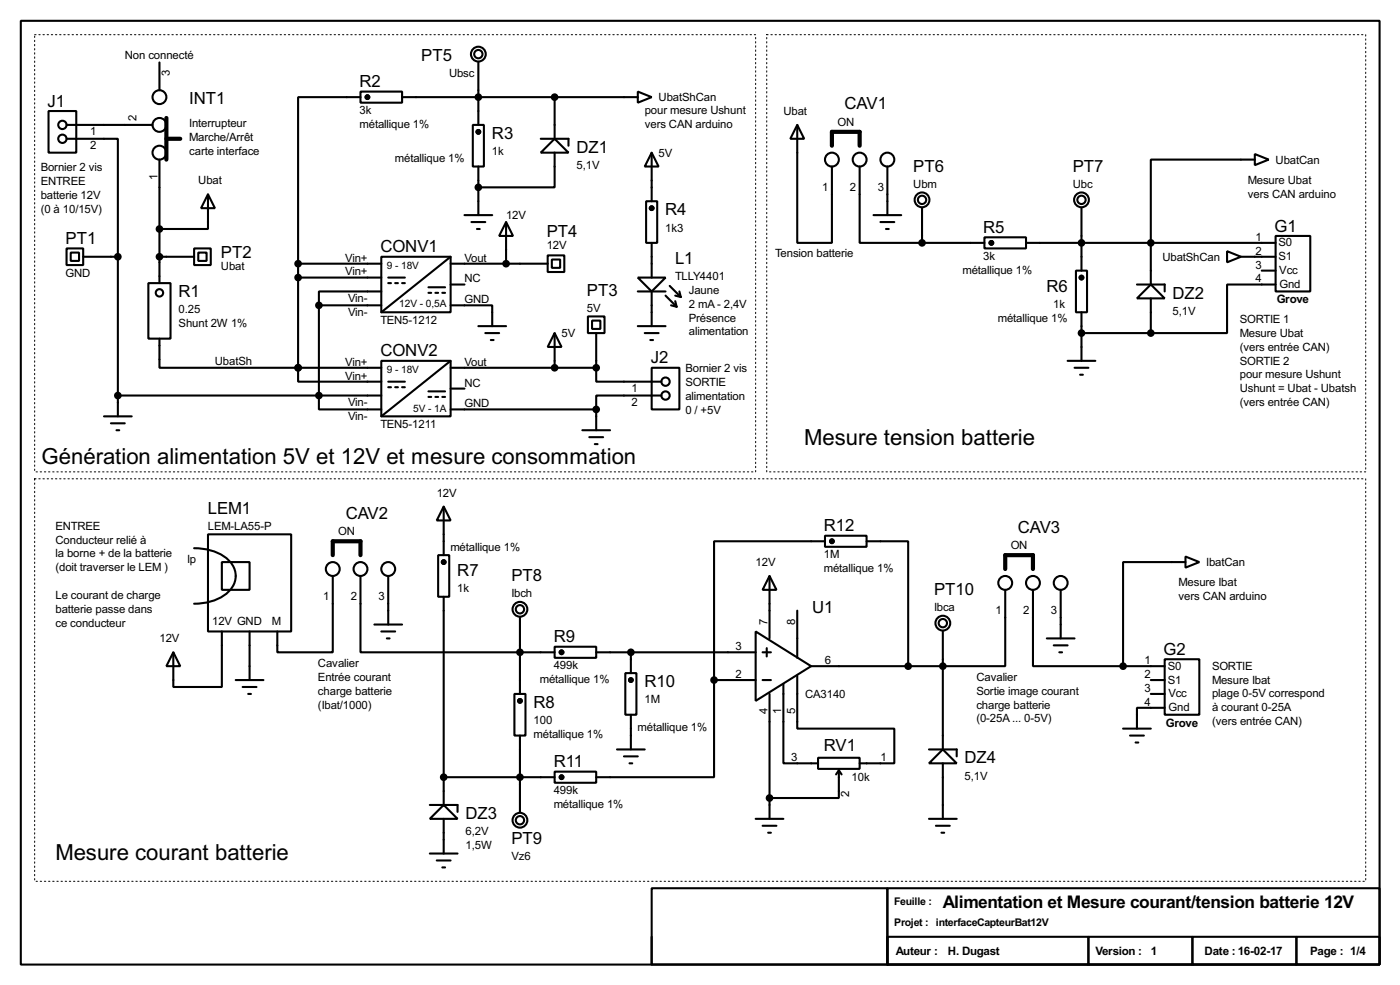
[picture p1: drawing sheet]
<svg xmlns="http://www.w3.org/2000/svg" width="256mm" height="180mm" viewBox="0 0 256 180" stroke-linecap="round" stroke-linejoin="round" font-family="sans-serif">
<g fill="none" stroke="#000" stroke-width=".38">
<path d="M3.8 3.8h248.9v172.7h-248.9zM29.2 11.4v5.1M66 16.8h7.7v2h-7.7zM66 17.8h-11.4v30.5M67.3 17.5v.5M73.7 17.8h43.1M87.6 11.4v11.5M101.6 17.8v7.6M116.8 16.8l2.6 1-2.6 1zM8.9 20.3h5.1v7.6h-5.1zM12.2 25.4h9.4v21.6M12.2 22.9h15.7"/>
<path d="M29.2 29.2v22.6M38.1 35.6l1.3 2.5h-2.6zM38.1 35.6v6.3h-8.9M85.1 39.4h5.1M86.6 22.9h2v7.6h-2zM87.4 24.1h.5M87.6 30.5v8.9M99.1 25.4h5v1.3M101.6 25.4l2.5 2.5h-5zM101.6 27.9v6.4h-14M118.4 36.8h2v7.6h-2zM119.1 38.1h.5"/>
<path d="M119.4 27.9l1.2 2.6h-2.5zM119.4 27.9v8.9M146 22.9l1.3 2.5h-2.5zM146 22.9v21.5h6.4v-13.9M157.5 30.5v13.9h11.4M160 39.4h5.1M162.6 30.5v8.9M168.9 38.1v6.3M198.1 38.1v11.4M229.9 28.2l2.5 1-2.5 1zM229.9 29.2h-19.1v22.9M12.2 45.5h3v3h-3z"/>
<path d="M13 46.2h1.5v1.6h-1.5zM15.2 47h6.4M21.6 47v29.2M27.2 51.8h4v10.2h-4zM29.2 47h6.4M35.6 45.5h3v3h-3zM36.3 46.2h1.5v1.6h-1.5zM54.6 48.3h15.2M54.6 48.3v19M54.6 50.8h15.2M58.4 55.9v19h11.4M58.4 55.9h11.4"/>
<path d="M69.8 47h12.7v10.1h-12.7zM69.8 53.3h-11.4v2.6M71.1 50.8h3.1M71.1 51.8h.5M72.4 51.8h.5M73.7 51.8h.5M78.5 52.6h3M78.5 53.6h.5M79.8 53.6h.5M81 53.6h.5M82.5 55.9h7.7v3.8M82.5 48.3h17.8"/>
<path d="M82.5 47l-12.7 10.1M82.5 52.1h2.6M86.4 40.6h2.5M87.4 41.9h.5M87.6 59.7h5.1M92.7 40.6l1.3 2.6h-2.6zM92.7 40.6v7.7M100.3 46.7h3.1v3.1h-3.1zM101.1 47.5h1.5v1.5h-1.5zM107.7 57.9h3v3.1h-3zM108.5 58.7h1.5v1.5h-1.5zM116.8 50.8h5.1l-2.5 2.5z"/>
<path d="M116.8 53.3h5.1M116.8 59.7h5.1M119.4 44.4v6.4M119.4 53.3v6.4M121.9 54.1l2.1 2M122.7 52.3l2 2.1M122.9 55.9l1.1 .2M123.7 55.1l.3 1M123.7 54.1l1 .3M124.5 53.3l.2 1.1M161.3 40.6h2.5M162.3 41.9h.5"/>
<path d="M168.9 44.4h11.4M180.3 43.4h7.7v2.1h-7.7zM181.6 44.2v.5M188 44.4h45.7M197.1 49.5h2v7.6h-2zM197.9 50.8h.5M198.1 57.1v8.9M208.3 52.1h5.1v1.2M210.8 52.1l2.6 2.5h-5.1zM210.8 54.6v6.4M224.8 46l2.5 1-2.5 1zM227.3 47h6.4"/>
<path d="M231.1 49.5h2.6M233.7 43.2h6.3v10.1h-6.3zM233.7 52.1h-8.9v8.9h-14M19 76.2h5.1M20.3 77.5h2.6M21.3 78.7h.5M21.6 72.4h48.2M29.2 62v5.3h25.4M54.6 67.3v2.5h15.2M54.6 67.3h15.2M69.8 66h12.7v10.2h-12.7zM71.1 69.8h3.1"/>
<path d="M71.1 70.9h.5M72.4 70.9h.5M73.7 70.9h.5M78.5 71.6h3M78.5 72.6h.5M79.8 72.6h.5M81 72.6h.5M82.5 67.3h26.7M82.5 74.9h26.7M82.5 66l-12.7 10.2M82.5 71.1h2.6M88.9 61h2.5"/>
<path d="M89.9 62.2h.5M101.6 61l1.3 2.5h-2.6zM101.6 61v6.3M106.7 78.7h5.1M109.2 67.3v2.5h12M109.2 61v6.3M109.2 74.9v3.8M118.1 61h2.5M119.1 62.2h.5M119.4 67.3h5.1v7.6h-5.1zM121.2 72.4h-12v2.5M195.6 66h5.1"/>
<path d="M196.8 67.3h2.6M197.9 68.6h.5M198.1 61h12.7M38.1 97.8h15.2v17.8h-15.2zM81.3 92.7l1.2 2.5h-2.5zM81.3 92.7v8.9M107.9 80h2.6M109 81.3h.5M151.1 98h7.6v2.1h-7.6zM151.1 99.1h-20.3v25.4M152.4 98.8v.5M158.7 99.1h7.7v22.8"/>
<path d="M31.7 119.4l1.3 2.5h-2.5zM35.6 100.3a8.3 8.3 0 0 1 6.9 2.9 3.9 3.9 0 0 1-1.2 5.6 9.5 9.5 0 0 1-5.7 1.7M40.6 102.9h5.1v5h-5.1zM40.6 115.6v10.1h-8.9v-6.3M45.7 115.6v8.9M61 105.4v14h-10.2v-3.8M66 105.4v14h35.6M68.6 114.3h5.1M69.8 115.6h2.6M70.9 116.8h.5M71.1 105.4v8.9M80.3 101.6h2v7.6h-2z"/>
<path d="M81 102.9h.5M81.3 109.2v38.1M95.2 113v14M101.6 118.4h7.6v2h-7.6zM102.9 119.1v.5M109.2 119.4h29.2M115.6 119.4v3.8M138.4 115.6l10.2 6.3-10.2 6.4zM139.7 119.4h1.5M140.5 118.6v1.5M141 105.4l1.2 2.5h-2.5zM141 105.4v11.4"/>
<path d="M146 111.8v8.6M172.7 115.6v21.6M184.1 107.9v14h-35.5M189.2 107.9v14h16.5M191.8 116.8h5M193 118.1h2.6M194.1 119.4h.5M194.3 107.9v8.9M217.2 101.9l2.5 1-2.5 1zM217.2 102.9h-11.5v19M43.2 124.5h5.1M44.4 125.7h2.6"/>
<path d="M45.5 127h.5M94.2 127h2.1v7.6h-2.1zM95 128.3h.5M95.2 134.6v14M113 137.2h5.1M114.3 138.4h2.5M114.6 123.2h2v7.6h-2zM115.3 124.5h.5M115.3 139.7h.5M115.6 130.8v6.4M130.8 124.5v17.7h-21.6M130.8 124.5h7.6"/>
<path d="M139.7 124.5h1.5M141 127v22.9M143.5 125.2v14.5h6.4M146 123.7v9.6h17.8v6.4h-6.3M149.9 138.7h7.6v2h-7.6zM170.2 137.2h5.1v1.2M172.7 137.2l2.6 2.5h-5.1zM172.7 139.7v10.2M205.7 121.9h7.7M205.7 133.3h5.1M207 134.6h2.5M208 135.9h.5"/>
<path d="M210.8 124.5h2.6M210.8 127h2.6M213.4 120.6h6.3v10.2h-6.3zM213.4 129.5h-5.1v3.8M78.7 156.2h5.1M78.7 147.3h5.1v1.3M80 157.5h2.5M81 158.7h.5M81.3 147.3l2.5 2.6h-5.1zM81.3 149.9v6.3M81.3 142.2h20.3M101.6 141.2h7.6v2.1h-7.6z"/>
<path d="M102.9 142v.5M138.4 149.9h5.1M139.7 151.1h2.5M140.7 152.4h.5M153.7 141v5h-12.7M153.7 141l-.5 .7M153.7 141l.5 .7M170.2 149.9h5.1M171.4 151.1h2.6M172.5 152.4h.5M119.4 162.6h43.2v13.9h-43.2zM119.4 171.4v5.1"/>
<path d="M162.6 162.6h90.1v13.9h-90.1zM162.6 171.4h36.8v5.1h-36.8zM162.6 171.4v5.1M199.4 171.4h19v5.1h-19zM218.4 171.4h19.1v5.1h-19.1zM237.5 171.4h15.2v5.1h-15.2z"/>
<circle cx="29.2" cy="17.8" r="1.27"/>
<circle cx="67.3" cy="17.8" r=".34"/>
<circle cx="87.6" cy="9.9" r="1.35"/>
<circle cx="87.6" cy="9.9" r=".76"/>
<circle cx="11.4" cy="25.4" r=".76"/>
<circle cx="11.4" cy="22.9" r=".76"/>
<circle cx="29.2" cy="27.9" r="1.27"/>
<circle cx="29.2" cy="22.9" r="1.27"/>
<circle cx="87.6" cy="24.1" r=".34"/>
<circle cx="119.4" cy="38.1" r=".34"/>
<circle cx="152.4" cy="29.2" r="1.27"/>
<circle cx="157.5" cy="29.2" r="1.27"/>
<circle cx="162.6" cy="29.2" r="1.27"/>
<circle cx="168.9" cy="36.6" r="1.35"/>
<circle cx="168.9" cy="36.6" r=".76"/>
<circle cx="198.1" cy="36.6" r="1.35"/>
<circle cx="198.1" cy="36.6" r=".76"/>
<circle cx="29.2" cy="53.6" r=".68"/>
<circle cx="181.6" cy="44.4" r=".34"/>
<circle cx="198.1" cy="50.8" r=".34"/>
<circle cx="121.9" cy="72.4" r=".76"/>
<circle cx="121.9" cy="69.9" r=".76"/>
<circle cx="152.4" cy="99.1" r=".34"/>
<circle cx="61" cy="104.1" r="1.27"/>
<circle cx="66" cy="104.1" r="1.27"/>
<circle cx="71.1" cy="104.1" r="1.27"/>
<circle cx="81.3" cy="102.9" r=".34"/>
<circle cx="95.2" cy="111.5" r="1.35"/>
<circle cx="95.2" cy="111.5" r=".76"/>
<circle cx="102.9" cy="119.4" r=".34"/>
<circle cx="172.7" cy="114" r="1.35"/>
<circle cx="172.7" cy="114" r=".76"/>
<circle cx="184.1" cy="106.7" r="1.27"/>
<circle cx="189.2" cy="106.7" r="1.27"/>
<circle cx="194.3" cy="106.7" r="1.27"/>
<circle cx="95.2" cy="128.3" r=".34"/>
<circle cx="115.6" cy="124.5" r=".34"/>
<circle cx="95.2" cy="150.1" r="1.35"/>
<circle cx="95.2" cy="150.1" r=".76"/>
<circle cx="102.9" cy="142.2" r=".34"/>
</g>
<circle cx="54.6" cy="67.3" r=".19" fill="#000"/>
<g fill="#000" stroke="#000" stroke-width=".38">
<circle cx="87.6" cy="17.8" r=".51"/>
<circle cx="101.6" cy="17.8" r=".51"/>
<circle cx="87.6" cy="34.3" r=".51"/>
<circle cx="21.6" cy="47" r=".51"/>
<circle cx="29.2" cy="47" r=".51"/>
<circle cx="29.2" cy="41.9" r=".51"/>
<circle cx="54.6" cy="48.3" r=".51"/>
<circle cx="54.6" cy="50.8" r=".51"/>
<circle cx="58.4" cy="55.9" r=".51"/>
<circle cx="92.7" cy="48.3" r=".51"/>
<circle cx="168.9" cy="44.4" r=".51"/>
<circle cx="198.1" cy="44.4" r=".51"/>
<circle cx="210.8" cy="44.4" r=".51"/>
<circle cx="21.6" cy="72.4" r=".51"/>
<circle cx="54.6" cy="67.3" r=".51"/>
<circle cx="58.4" cy="72.4" r=".51"/>
<circle cx="101.6" cy="67.3" r=".51"/>
<circle cx="109.2" cy="67.3" r=".51"/>
<circle cx="109.2" cy="74.9" r=".51"/>
<circle cx="198.1" cy="61" r=".51"/>
<circle cx="210.8" cy="61" r=".51"/>
<circle cx="95.2" cy="119.4" r=".51"/>
<circle cx="115.6" cy="119.4" r=".51"/>
<circle cx="130.8" cy="124.5" r=".51"/>
<circle cx="166.4" cy="121.9" r=".51"/>
<circle cx="172.7" cy="121.9" r=".51"/>
<circle cx="205.7" cy="121.9" r=".51"/>
<circle cx="81.3" cy="142.2" r=".51"/>
<circle cx="95.2" cy="142.2" r=".51"/>
<circle cx="141" cy="146" r=".51"/>
</g>
<path d="M30.5 21.6v7.6M30.5 25.4h2.5M152.4 26.7v-2.6h5.1v2.6M61 101.6v-2.5h5v2.5M184.1 104.1v-2.5h5.1v2.5" fill="none" stroke="#000" stroke-width=".76"/>
<path d="M6.3 6.3h132.1v80.1h-132.1zM140.5 6.3h109.7v80.1h-109.7zM6.3 87.6h243.9v73.7h-243.9z" fill="none" stroke="#fff" stroke-width=".18"/>
<path d="M6.3 6.3h132.1v80.1h-132.1zM140.5 6.3h109.7v80.1h-109.7zM6.3 87.6h243.9v73.7h-243.9z" fill="none" stroke="#000" stroke-width=".18" stroke-dasharray=".3 .5"/>
<g font-size="4.5">
<text x="147.3" y="81.4">Mesure tension batterie</text>
<text x="7.6" y="84.9">Génération alimentation 5V et 12V et mesure consommation</text>
<text x="10.2" y="157.3">Mesure courant batterie</text>
</g>
<text font-size="3.6" x="172.7" y="166.2">Alimentation et Mesure courant/tension batterie 12V</text>
<g font-size="3.4">
<text x="77.2" y="11.1">PT5</text>
<text x="65.9" y="16">R2</text>
<text x="8.7" y="19.5">J1</text>
<text x="34.7" y="19.1">INT1</text>
<text x="154.7" y="20">CAV1</text>
<text x="90.1" y="25.4">R3</text>
<text x="105.6" y="28">DZ1</text>
<text x="167.3" y="31.4">PT6</text>
<text x="196.5" y="31.4">PT7</text>
<text x="121.9" y="39.4">R4</text>
<text x="12" y="44.7">PT1</text>
<text x="40.5" y="47.2">PT2</text>
<text x="69.7" y="46.2">CONV1</text>
<text x="100.2" y="43.4">PT4</text>
<text x="180.1" y="42.6">R5</text>
<text x="233.5" y="42.4">G1</text>
<text x="123.7" y="48.3">L1</text>
<text x="191.7" y="53.4">R6</text>
<text x="32.7" y="54.4">R1</text>
<text x="107.5" y="54.1">PT3</text>
<text x="214.8" y="54.7">DZ2</text>
<text x="69.7" y="65.2">CONV2</text>
<text x="119.2" y="66.5">J2</text>
<text x="38.1" y="94">LEM1</text>
<text x="63.3" y="95">CAV2</text>
<text x="150.9" y="97.2">R12</text>
<text x="186.5" y="97.5">CAV3</text>
<text x="83.8" y="105.4">R7</text>
<text x="93.7" y="106.3">PT8</text>
<text x="148.8" y="112.2">U1</text>
<text x="171.1" y="108.8">PT10</text>
<text x="101.4" y="117.5">R9</text>
<text x="213.1" y="119.8">G2</text>
<text x="118.1" y="125.7">R10</text>
<text x="97.7" y="129.5">R8</text>
<text x="150.9" y="137.4">RV1</text>
<text x="101.4" y="140.4">R11</text>
<text x="176.7" y="139.7">DZ4</text>
<text x="85.3" y="149.9">DZ3</text>
<text x="93.7" y="154.4">PT9</text>
</g>
<g font-size="2.4">
<text x="233.9" y="55.5">Grove</text>
<text x="213.6" y="133">Grove</text>
<text x="164.1" y="174.7">Auteur :</text>
<text x="173.7" y="174.7">H. Dugast</text>
<text x="200.7" y="174.7">Version : 1</text>
<text x="220.7" y="174.7">Date :16-02-17</text>
<text x="240" y="174.7">Page : 1/4</text>
</g>
<g font-size="2.3">
<text x="22.9" y="10.8">Non connecté</text>
<text x="31.1" y="14" transform="rotate(-90 31.1 14)">3</text>
<text x="82.3" y="14.1">Ubsc</text>
<text x="25" y="22.2" transform="rotate(-90 25 22.2)">2</text>
<text x="34.7" y="23.3">Interrupteur</text>
<text x="65.9" y="20.9">3k</text>
<text x="65.9" y="23.5">métallique 1%</text>
<text x="118.1" y="21">pour mesure Ushunt</text>
<text x="118.1" y="23.5">vers CAN arduino</text>
<text x="120.6" y="18.5">UbatShCan</text>
<text x="143.5" y="21">Ubat</text>
<text x="153.4" y="23">ON</text>
<text x="16.5" y="24.8">1</text>
<text x="16.5" y="27.3">2</text>
<text x="34.7" y="25.9">Marche/Arrêt</text>
<text x="34.7" y="28.4">carte interface</text>
<text x="72.3" y="29.7">métallique 1%</text>
<text x="90.1" y="28.4">1k</text>
<text x="120.6" y="28.7">5V</text>
<text x="233.7" y="29.9">UbatCan</text>
<text x="7.5" y="31.3">Bornier 2 vis</text>
<text x="7.5" y="33.9">ENTREE</text>
<text x="28.8" y="32.9" transform="rotate(-90 28.8 32.9)">1</text>
<text x="36.3" y="33.7">Ubat</text>
<text x="105.6" y="30.9">5,1V</text>
<text x="150.6" y="34.9">1</text>
<text x="155.7" y="34.9">2</text>
<text x="160.8" y="34.9">3</text>
<text x="167.3" y="34.4">Ubm</text>
<text x="196.5" y="34.4">Ubc</text>
<text x="228.6" y="33.7">Mesure Ubat</text>
<text x="7.5" y="36.4">batterie 12V</text>
<text x="7.5" y="38.9">(0 à 10/15V)</text>
<text x="92.7" y="40.1">12V</text>
<text x="228.6" y="36.2">vers CAN arduino</text>
<text x="63.2" y="47.9">Vin+</text>
<text x="85.1" y="47.9">Vout</text>
<text x="100.2" y="45.6">12V</text>
<text x="121.9" y="42.4">1k3</text>
<text x="142" y="47.1">Tension batterie</text>
<text x="180.1" y="47.6">3k</text>
<text x="212.9" y="47.7">UbatShCan</text>
<text x="230" y="46.6">2</text>
<text x="230" y="44.1">1</text>
<text x="234.2" y="45.1">S0</text>
<text x="234.2" y="47.6">S1</text>
<text x="12" y="50.6">GND</text>
<text x="40.5" y="49.4">Ubat</text>
<text x="63.2" y="50.4">Vin+</text>
<text x="85.1" y="51.7">NC</text>
<text x="123.7" y="51.2">TLLY4401</text>
<text x="126.2" y="53.8">Jaune</text>
<text x="176.3" y="50.1">métallique 1%</text>
<text x="230" y="49.1">3</text>
<text x="230" y="51.7">4</text>
<text x="234.4" y="50.2">Vcc</text>
<text x="234.4" y="52.7">Gnd</text>
<text x="32.7" y="57.4">0.25</text>
<text x="32.7" y="59.9">Shunt 2W 1%</text>
<text x="63.8" y="57.8">Vin-</text>
<text x="63.8" y="55.2">Vin-</text>
<text x="69.7" y="59.3">TEN5-1212</text>
<text x="85.1" y="55.5">GND</text>
<text x="107.5" y="57.1">5V</text>
<text x="126.2" y="56.3">2 mA- 2,4V</text>
<text x="126.2" y="58.8">Présence</text>
<text x="182.8" y="58.9">métallique 1%</text>
<text x="193" y="56.3">1k</text>
<text x="214.8" y="57.6">5,1V</text>
<text x="227.1" y="59.1">SORTIE 1</text>
<text x="102.9" y="61.7">5V</text>
<text x="126.2" y="61.4">alimentation</text>
<text x="227.1" y="61.6">Mesure Ubat</text>
<text x="227.1" y="64.2">(vers entrée CAN)</text>
<text x="39.4" y="66.8">UbatSh</text>
<text x="63.2" y="66.9">Vin+</text>
<text x="63.2" y="69.5">Vin+</text>
<text x="85.1" y="66.9">Vout</text>
<text x="85.1" y="70.7">NC</text>
<text x="115.7" y="71.8">1</text>
<text x="125.6" y="68.2">Bornier 2 vis</text>
<text x="125.6" y="70.7">SORTIE</text>
<text x="227.1" y="66.7">SORTIE 2</text>
<text x="227.1" y="69.3">pour mesure Ushunt</text>
<text x="227.1" y="71.8">Ushunt = Ubat - Ubatsh</text>
<text x="63.8" y="76.8">Vin-</text>
<text x="63.8" y="74.3">Vin-</text>
<text x="85.1" y="74.5">GND</text>
<text x="115.7" y="74.3">2</text>
<text x="125.6" y="73.2">alimentation</text>
<text x="125.6" y="75.8">0 / +5V</text>
<text x="227.1" y="74.3">(vers entrée CAN)</text>
<text x="69.7" y="78.3">TEN5-1211</text>
<text x="80" y="90.9">12V</text>
<text x="10.2" y="96.9">ENTREE</text>
<text x="10.2" y="99.5">Conducteur relié à</text>
<text x="38.1" y="96.9">LEM-LA55-P</text>
<text x="62" y="97.9">ON</text>
<text x="82.5" y="100.8">métallique 1%</text>
<text x="185.2" y="100.5">ON</text>
<text x="10.2" y="102">la borne + de la batterie</text>
<text x="10.2" y="104.6">(doit traverser le LEM )</text>
<text x="34.3" y="103">Ip</text>
<text x="138.4" y="103.6">12V</text>
<text x="150.9" y="102.2">1M</text>
<text x="150.9" y="104.7">métallique 1%</text>
<text x="215.9" y="107.3">Mesure Ibat</text>
<text x="221" y="103.6">IbatCan</text>
<text x="10.2" y="109.6">Le courant de charge</text>
<text x="10.2" y="112.2">batterie passe dans</text>
<text x="59.2" y="109.9">1</text>
<text x="64.3" y="109.9">2</text>
<text x="69.3" y="109.9">3</text>
<text x="83.8" y="108.4">1k</text>
<text x="93.7" y="109.3">Ibch</text>
<text x="171.1" y="111.8">Ibca</text>
<text x="182.4" y="112.4">1</text>
<text x="187.5" y="112.4">2</text>
<text x="192.5" y="112.4">3</text>
<text x="215.9" y="109.9">vers CAN arduino</text>
<text x="10.2" y="114.7">ce conducteur</text>
<text x="29.2" y="117.6">12V</text>
<text x="38.9" y="114.4">12V GND</text>
<text x="49.8" y="114.4">M</text>
<text x="134.7" y="119">3</text>
<text x="140.6" y="114.3" transform="rotate(-90 140.6 114.3)">7</text>
<text x="145.7" y="114.3" transform="rotate(-90 145.7 114.3)">8</text>
<text x="58.3" y="122">Cavalier</text>
<text x="58.3" y="124.6">Entrée courant</text>
<text x="98.9" y="125">métallique 1%</text>
<text x="101.4" y="122.5">499k</text>
<text x="134.7" y="124.1">2</text>
<text x="151.1" y="121.5">6</text>
<text x="178.9" y="124.6">Cavalier</text>
<text x="209.7" y="124.1">2</text>
<text x="209.7" y="121.5">1</text>
<text x="213.9" y="122.6">S0</text>
<text x="213.9" y="125.1">S1</text>
<text x="222" y="122.6">SORTIE</text>
<text x="222" y="125.1">Mesure Ibat</text>
<text x="58.3" y="127.1">charge batterie</text>
<text x="58.3" y="129.7">(Ibat/1000)</text>
<text x="118.1" y="128.7">1M</text>
<text x="140.6" y="130.7" transform="rotate(-90 140.6 130.7)">4</text>
<text x="143.1" y="130.7" transform="rotate(-90 143.1 130.7)">1</text>
<text x="145.7" y="130.7" transform="rotate(-90 145.7 130.7)">5</text>
<text x="147.5" y="127.8">CA3140</text>
<text x="178.9" y="127.1">Sortie image courant</text>
<text x="178.9" y="129.7">charge batterie</text>
<text x="209.7" y="126.6">3</text>
<text x="209.7" y="129.2">4</text>
<text x="214" y="127.6">Vcc</text>
<text x="214.1" y="130.2">Gnd</text>
<text x="222" y="127.6">plage 0-5V correspond</text>
<text x="222" y="130.2">à courant 0-25A</text>
<text x="97.7" y="132.5">100</text>
<text x="97.7" y="135">métallique 1%</text>
<text x="116.8" y="133.8">métallique 1%</text>
<text x="178.9" y="132.2">(0-25A... 0-5V)</text>
<text x="222" y="132.7">(vers entrée CAN)</text>
<text x="144.9" y="139.3">3</text>
<text x="156" y="142.9">10k</text>
<text x="161.3" y="139.3">1</text>
<text x="176.7" y="142.7">5,1V</text>
<text x="101.4" y="145.3">499k</text>
<text x="101.4" y="147.9">métallique 1%</text>
<text x="155.6" y="145.9" transform="rotate(-90 155.6 145.9)">2</text>
<text x="85.3" y="152.8">6,2V</text>
<text x="85.3" y="155.4">1,5W</text>
<text x="93.7" y="157.4">Vz6</text>
</g>
<g font-size="2.2">
<text x="163.8" y="165.7">Feuille :</text>
<text x="163.8" y="169.5">Projet : interfaceCapteurBat12V</text>
</g>
<g font-size="2.1">
<text x="70.9" y="49.1">9 - 18V</text>
<text x="73.2" y="56.3">12V - 0,5A</text>
<text x="70.9" y="68.2">9 - 18V</text>
<text x="75.7" y="75.3">5V - 1A</text>
</g>
</svg>
